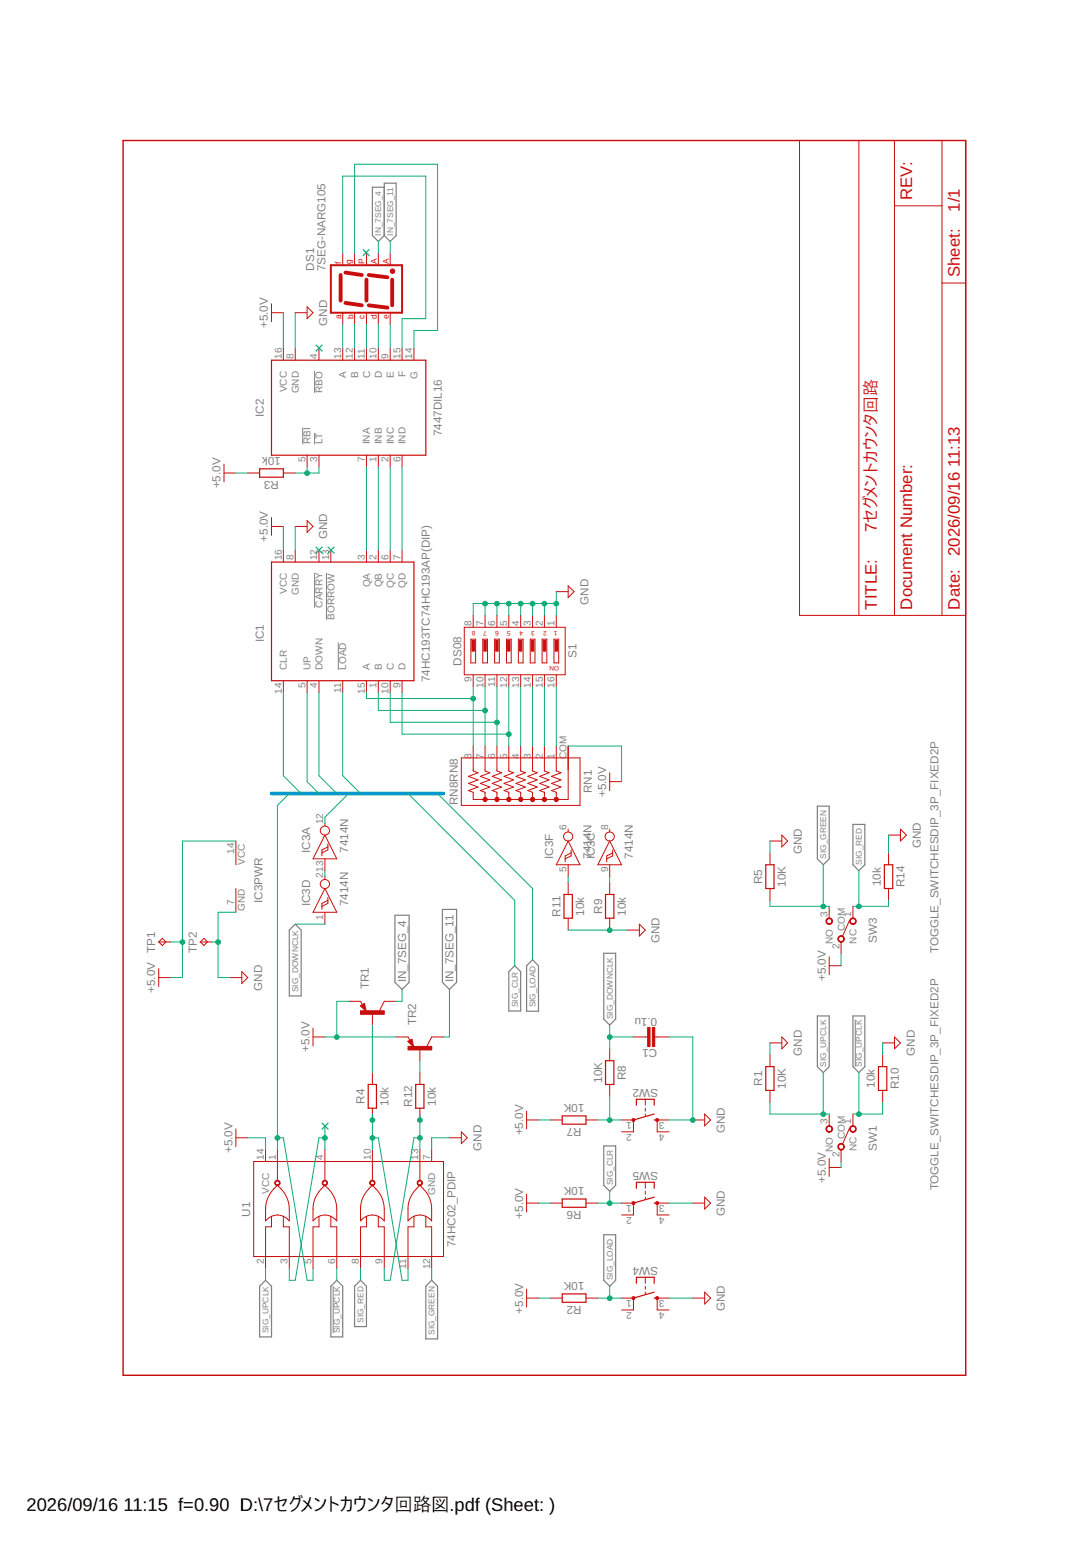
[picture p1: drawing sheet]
<svg xmlns="http://www.w3.org/2000/svg" width="210mm" height="297mm" viewBox="0 0 210 297" stroke-linecap="round" stroke-linejoin="round" font-family="sans-serif">
<path d="M60.6 71.4v4.2M58.3 82.3v3.2M60.6 83.4v2.1M60.6 110.3v6.7M62.9 110.3v9M65.2 123.7v5.2M164.7 196.3v9M64.2 247.6v9" fill="none" stroke="#808080" stroke-width=".19"/>
<g fill="none" stroke="#808080" stroke-width=".23">
<path d="M74 36h-2.3v9.3l1.2 1.2 1.1-1.2M74 35.3h2.3v10l-1.2 1.2-1.1-1.2zM157.4 155.2h2.3v10.1l-1.2 1.2-1.1-1.2zM164.3 158.7h2.2v7.8l-1.1 1.1-1.1-1.1zM56.9 177.9l1.1 1.1v12.7h-2.3v-12.7zM76.1 176.2h2.7v12.9l-1.4 1.4-1.3-1.4zM85.2 175.1h2.7v14l-1.3 1.4-1.4-1.4zM99.1 185.9l1.2 1.1v7.6h-2.3v-7.6zM102.6 184.8l1.1 1.1v8.8h-2.3v-8.8zM116.3 183.5h2.3v12.7l-1.2 1.1-1.1-1.1zM157.4 195.6h2.3v9.7l-1.2 1.2-1.1-1.2zM164.3 195.6h2.2v9.7l-1.1 1.2-1.1-1.2z"/>
<path d="M116.3 237.7h2.3v8.8l-1.2 1.1-1.1-1.1zM116.3 220.6h2.3v7.6l-1.2 1.1-1.1-1.1zM51.1 246.5l1.2 1.1v9.8h-2.3v-9.8zM63.7 247.6l1.2-1.1 1.1 1.1v9.8h-2.3zM69.4 246.5l1.2 1.1v7.8h-2.3v-7.8zM83.1 246.5l1.2 1.1v10.1h-2.3v-10.1z"/>
</g>
<path d="M23.7 27.1h162.3v237.7h-162.3z" fill="none" stroke="#c90d0c" stroke-width=".28"/>
<g fill="none" stroke="#c90d0c" stroke-width=".19">
<path d="M154 27.1h32v91.4h-32zM165.4 27.1v91.4M172.3 27.1v91.4M172.3 39.6h9.1M181.4 27.1v91.4M52.3 58.5v3.4M59.1 59.1l1.2 1.1-1.2 1.1zM66 48.8v2.3M68.3 48.8v2.3M70.6 48.8v2.3M72.9 48.8v2.3M75.1 48.8v2.3"/>
<path d="M181.4 54.5h4.6M52.3 60.2h2.3M54.6 67.1v2.2M56.9 67.1v2.2M56.9 60.2h2.2M61.4 67.1v2.2M66 60.2v2.3M66 67.1v2.2M68.3 60.2v2.3M68.3 67.1v2.2M70.6 60.2v2.3M70.6 67.1v2.2"/>
<path d="M72.9 60.2v2.3M72.9 67.1v2.2M75.1 60.2v2.3M75.1 67.1v2.2M77.4 67.1v2.2M79.7 67.1v2.2M43.1 91.1h2.3M43.1 89.3v3.5M47.7 91.1h2.3M52.3 99.6v3.5M54.6 91.1h2.3M59.1 87.6v2.3"/>
<path d="M61.4 87.6v2.3M70.6 87.6v2.3M72.9 87.6v2.3M75.1 87.6v2.3M77.4 87.6v2.3M52.3 101.3h2.3M54.6 105.9v2.3M56.9 105.9v2.3M56.9 101.3h2.2M59.1 100.2l1.2 1.1-1.2 1.2zM61.4 105.9v2.3M63.7 105.9v2.3"/>
<path d="M70.6 105.9v2.3M72.9 105.9v2.3M75.1 105.9v2.3M77.4 105.9v2.3M91.1 118.5v2.3M93.4 118.5v2.3M95.7 118.5v2.3M98 118.5v2.3M100.3 118.5v2.3M102.6 118.5v2.3M104.8 118.5v2.3M107.1 118.5v2.3"/>
<path d="M107.1 113.9h2.3M109.4 112.8l1.2 1.1-1.2 1.1zM54.6 131v2.3M59.1 131v2.3M61.4 131v2.3M66 131v2.3M70.6 131v2.3M72.9 131v2.3M75.1 131v2.3M77.4 131v2.3M89.4 120.8h19.4v9.1h-19.4zM90.7 123h.9v4.6h-.9z"/>
<path d="M91.1 129.9v2.3M93 123h.9v4.6h-.9zM93.4 129.9v2.3M95.2 123h1v4.6h-1zM95.7 129.9v2.3M97.5 123h.9v4.6h-.9zM98 129.9v2.3M99.8 123h.9v4.6h-.9zM100.3 129.9v2.3M102.1 123h.9v4.6h-.9zM102.6 129.9v2.3M104.4 123h.9v4.6h-.9z"/>
<path d="M104.8 129.9v2.3M106.7 123h.9v4.6h-.9zM107.1 129.9v2.3M62.6 158.5v.5M88.8 145.9h22.9v9.1h-22.9zM91.1 143.6v4.8l1 .4-1.9 .7 1.9 .6-1.9 .7 1.9 .7-1.9 .7 .9 .3v1.4h18.3v-10.3M93.4 143.6v4.8l.9 .4-1.8 .7 1.8 .6-1.8 .7 1.8 .7-1.8 .7 .9 .3v1.4M95.7 143.6v4.8l.9 .4-1.8 .7 1.8 .6-1.8 .7 1.8 .7-1.8 .7 .9 .3v1.4M98 143.6v4.8l.9 .4-1.8 .7 1.8 .6-1.8 .7 1.8 .7-1.8 .7 .9 .3v1.4M100.3 143.6v4.8l.9 .4-1.8 .7 1.8 .6-1.8 .7 1.8 .7-1.8 .7 .9 .3v1.4M102.6 143.6v4.8l.9 .4-1.9 .7 1.9 .6-1.9 .7 1.9 .7-1.9 .7 1 .3v1.4M104.8 143.6v4.8l.9 .4-1.8 .7 1.8 .6-1.8 .7 1.8 .7-1.8 .7 .9 .3v1.4"/>
<path d="M107.1 143.6v4.8l.9 .4-1.8 .7 1.8 .6-1.8 .7 1.8 .7-1.8 .7 .9 .3v1.4M109.4 159.6v.5M117.4 148.8v3.4M117.4 159.6v.5M117.4 150.5h2.3M173.4 159.6l1.1 1.2-1.1 1.1zM45.4 161.9v4.6M45.4 171v4.6M62.6 165.3v2.3M62.6 168.8v.5M62.6 175.6v2.3M62.6 171l2.3 4.6h-4.6z"/>
<path d="M62.6 160.8l2.3 4.5h-4.6zM63.1 173.3l-1.1 .6v1.1M63.1 172.8v1.1l-1.1 .6M63.1 162.5v1.1l-1.1 .6M63.1 163l-1.1 .6v1.2M109.4 166.5v2.3M109.4 169.9v2.3M109.4 176.8v2.2M109.4 161.9l2.3 4.6h-4.6zM110 164.2l-1.2 .6v1.1M110 163.6v1.2l-1.2 .5M117.4 166.5v2.3"/>
<path d="M117.4 169.9v2.3M117.4 176.8v2.2M117.4 161.9l2.3 4.6h-4.6zM118 164.2l-1.2 .6v1.1M118 163.6v1.2l-1.2 .5M120.8 179h2.3M123.1 177.9l1.2 1.1-1.2 1.2zM148.3 164.2v2.3M148.3 171v2.3M148.3 161.9h2.3M150.6 160.8l1.1 1.1-1.1 1.1zM159.7 174.5v2.3"/>
<path d="M163.6 177.2l-1.4 3M164.3 174.5v2.3M171.1 164.2v2.3M171.1 171v2.3M171.1 160.8h2.3M30.6 186.5v3.4M30.6 188.2h2.3M30.6 181.3l.7-.7 .6 .7-.6 .7zM30.6 181.3h2.3M38.6 181.3h2.3M39.3 180.6l.6 .7-.6 .7-.7-.7zM44.3 188.2h2.3"/>
<path d="M46.6 187l1.1 1.2-1.1 1.1zM60.3 197.9v3.4M60.3 199.6h2.3M67.1 192.8h2.3l.4 .6M71.7 195.1v2.2M76.3 199.6h2.3l.3 .7M76.3 192.8h-2.3l-.9 1.8M85.4 199.6h-2.3l-.9 1.8M122 199.6h2.7M126.1 199.6h2.7M150.6 199.6l1.1 1.2-1.1 1.1zM159.7 184.2v3.4"/>
<path d="M159.7 185.9h2.3M162 181.3v2.3M172.3 199.6l1.1 1.2-1.1 1.1zM45.4 217.3v3.4M45.4 219h2.3M71.7 206.5v2.3M71.7 213.3v2.3M80.9 201.9v2.3M80.9 206.5v2.3M80.9 213.3v2.3M86.6 219h2.2M88.8 217.9l1.2 1.1-1.2 1.2z"/>
<path d="M101.4 215.6h2.3M101.4 213.9v3.4M106 215.6h2.3M112.8 215.6h2.3M117.4 201.9v2.3M117.4 208.8v2.3M119.7 215.6h2.3v2.3h-2.3M124.3 211.6v1.2M124.3 213.3v.6M124.3 214.5v.4M128.8 215.6h-2.2v2.3h2.2M133.4 215.6h2.3"/>
<path d="M135.7 214.5l1.1 1.1-1.1 1.1zM148.3 203.1v2.2M148.3 209.9v2.3M148.3 200.8h2.3M159.7 214.5v2.2M163.6 217.2l-1.4 3M164.3 214.5v2.2M170 203.1v2.2M170 209.9v2.3M170 200.8h2.3M48.9 223.6h36.5v18.3h-36.5zM51.1 221.3v2.3"/>
<path d="M52.3 234.1v2.1h-1.2v8M52.7 228.9l.7-.7a5.9 5.9 0 0 1 2.3 4.5v2.3a2.86 2.86 0 0 0-4.6 0 9 9 0 0 1 .6-4.6zM53.4 221.3v6M54.6 234.1v2.1h1.1v8M61.4 234.1v2.1h-1.1v8M61.9 228.9l.7-.7a5.9 5.9 0 0 1 2.3 4.5v2.3a2.86 2.86 0 0 0-4.6 0 8.5 8.5 0 0 1 .5-4.6zM62.6 221.3v6M63.7 234.1v2.1h1.2v8M70.6 234.1v2.1h-1.2v8M71 228.9l.7-.7a5.9 5.9 0 0 1 2.3 4.5v2.3a2.86 2.86 0 0 0-4.6 0 8.8 8.8 0 0 1 .6-4.6zM71.7 221.3v6M72.9 234.1v2.1h1.1v8"/>
<path d="M79.7 234.1v2.1h-1.1v8M80.2 228.9l.7-.7a5.8 5.8 0 0 1 2.2 4.5v2.3a2.84 2.84 0 0 0-4.5 0 8.8 8.8 0 0 1 .5-4.6zM80.9 221.3v6M82 234.1v2.1h1.1v8M83.1 221.3v2.3M101.4 231.6h2.3M101.4 229.9v3.4M106 231.6h2.3M112.8 231.6h2.3M119.7 231.6h2.3v2.3h-2.3M124.3 227.6v1.1M124.3 229.3v.6"/>
<path d="M124.3 230.5v.4M128.8 231.6h-2.2v2.3h2.2M133.4 231.6h2.3M135.7 230.5l1.1 1.1-1.1 1.1zM159.7 223v3.5M159.7 224.7h2.3M162 221.3v2.3M101.4 249.9h2.3M101.4 248.2v3.4M106 249.9h2.3M112.8 249.9h2.3M119.7 249.9h2.3v2.3h-2.3"/>
<path d="M124.3 245.9v1.1M124.3 247.6v.6M124.3 248.8v.4M128.8 249.9h-2.2v2.3h2.2M133.4 249.9h2.3M135.7 248.8l1.1 1.1-1.1 1.1z"/>
<circle cx="62.6" cy="159.9" r=".88"/>
<circle cx="62.6" cy="170.2" r=".88"/>
<circle cx="109.4" cy="161" r=".88"/>
<circle cx="117.4" cy="161" r=".88"/>
</g>
<g fill="none" stroke="#c90d0c" stroke-width=".23">
<path d="M52.3 69.3h29.7v18.3h-29.7zM50 90.3h4.6v1.6h-4.6zM52.3 108.2h27.4v22.8h-27.4zM108.6 172.2h1.6v4.6h-1.6zM116.6 172.2h1.6v4.6h-1.6zM147.5 166.5h1.6v4.5h-1.6zM170.3 166.5h1.6v4.5h-1.6zM70.9 208.8h1.6v4.5h-1.6zM80.1 208.8h1.5v4.5h-1.5zM108.3 214.8h4.5v1.6h-4.5zM116.6 204.2h1.6v4.6h-1.6zM122.6 212.8v-1.2h3.4v1.2"/>
<path d="M126 215.6h.6M126 214.5l-4 1.1M147.5 205.3h1.6v4.6h-1.6zM169.2 205.3h1.6v4.6h-1.6zM108.3 230.8h4.5v1.6h-4.5zM122.6 228.7v-1.1h3.4v1.1M126 231.6h.6M126 230.5l-4 1.1M108.3 249.1h4.5v1.6h-4.5zM122.6 247v-1.1h3.4v1.1M126 249.9h.6M126 248.8l-4 1.1"/>
</g>
<path d="M63.7 51.1h13.7v9.1h-13.7z" fill="none" stroke="#c90d0c" stroke-width=".38"/>
<path d="M65.6 52.9v5M66.5 58.3l3.2 .5M66.5 52.5l3.2 .4M70.6 53.8v4.1M71 58.8l3.6 .4M71 52.9l3.6 .5M75.5 53.8v5" fill="none" stroke="#c90d0c" stroke-width=".74"/>
<g fill="#c90d0c" stroke="#c90d0c" stroke-width=".19">
<path d="M69.4 193.6l.8-.4 .3 1.5z"/>
<path d="M78.5 200.5l.8-.5 .4 1.5z"/>
<path d="M163.7 216.9a.64 .64 0 0 1 1.1 .1 .64 .64 0 0 1-.5 1v-.2a.51 .51 0 0 1-.5-.7 .51 .51 0 0 1 .9-.1 .51 .51 0 0 1-.3 .8 .56 .56 0 0 1-.7-.1 .56 .56 0 0 1 0-.8z" fill-rule="evenodd"/>
<path d="M161.5 220.4a.64 .64 0 0 1 1 .1 .64 .64 0 0 1-.5 .9v-.1a.51 .51 0 0 1-.4-.8 .51 .51 0 0 1 .8-.1 .51 .51 0 0 1-.2 .8 .56 .56 0 0 1-.8-.1 .56 .56 0 0 1 .1-.7z" fill-rule="evenodd"/>
<path d="M159.2 216.9a.65 .65 0 0 1 1.1 .1 .65 .65 0 0 1-.6 1v-.2a.51 .51 0 0 1-.4-.7 .51 .51 0 0 1 .8-.1 .51 .51 0 0 1-.2 .8 .56 .56 0 0 1-.8-.1 .56 .56 0 0 1 .1-.8z" fill-rule="evenodd"/>
<path d="M163.7 177a.63 .63 0 0 1 1.1 .1 .63 .63 0 0 1-.5 .9v-.2a.5 .5 0 0 1-.5-.6 .5 .5 0 0 1 .8-.2 .5 .5 0 0 1-.2 .8 .55 .55 0 0 1-.7-.1 .55 .55 0 0 1 0-.7z" fill-rule="evenodd"/>
<path d="M161.5 180.4a.63 .63 0 0 1 1 .1 .63 .63 0 0 1-.5 .9v-.1a.51 .51 0 0 1-.5-.7 .51 .51 0 0 1 .8-.2 .51 .51 0 0 1-.1 .8 .55 .55 0 0 1-.8-.1 .55 .55 0 0 1 .1-.7z" fill-rule="evenodd"/>
<path d="M159.2 177a.64 .64 0 0 1 1.1 0 .64 .64 0 0 1-.6 1v-.2a.5 .5 0 0 1-.5-.6 .5 .5 0 0 1 .8-.2 .5 .5 0 0 1-.1 .8 .55 .55 0 0 1-.8-.1 .55 .55 0 0 1 .1-.7z" fill-rule="evenodd"/>
<path d="M53 227.5a.53 .53 0 0 1 .9 0 .53 .53 0 0 1-.5 .8v-.2a.39 .39 0 0 1-.3-.5 .39 .39 0 0 1 .6-.1 .39 .39 0 0 1-.1 .6h-.2v.2a.54 .54 0 0 1-.4-.8z" fill-rule="evenodd"/>
<path d="M62.1 227.5a.53 .53 0 0 1 .9 0 .53 .53 0 0 1-.4 .8v-.2a.39 .39 0 0 1-.4-.5 .39 .39 0 0 1 .7-.1 .39 .39 0 0 1-.2 .6h-.1v.2a.54 .54 0 0 1-.5-.8z" fill-rule="evenodd"/>
<path d="M71.2 227.5a.53 .53 0 0 1 1 0 .53 .53 0 0 1-.5 .8v-.2a.39 .39 0 0 1-.3-.5 .39 .39 0 0 1 .6-.1 .39 .39 0 0 1-.1 .6h-.2v.2a.54 .54 0 0 1-.5-.8z" fill-rule="evenodd"/>
<path d="M80.4 227.5a.53 .53 0 0 1 .9 0 .53 .53 0 0 1-.4 .8v-.2a.39 .39 0 0 1-.4-.5 .39 .39 0 0 1 .7-.1 .39 .39 0 0 1-.2 .6h-.1v.2a.54 .54 0 0 1-.5-.8z" fill-rule="evenodd"/>
<path d="M106.8 153.6l.2-.1a.41 .41 0 0 1 .5 .2 .41 .41 0 0 1-.1 .5l-.3 .1v-.4v.4a.43 .43 0 0 1-.4-.2 .43 .43 0 0 1 .1-.5z" fill-rule="evenodd"/>
<path d="M104.5 153.6l.2-.1a.41 .41 0 0 1 .5 .2 .41 .41 0 0 1-.1 .5l-.3 .1v-.4v.4a.43 .43 0 0 1-.3-.2 .43 .43 0 0 1 0-.5z" fill-rule="evenodd"/>
<path d="M102.3 153.6a.41 .41 0 0 1 .6 0 .41 .41 0 0 1-.1 .6l-.2 .1v-.4v.4a.43 .43 0 0 1-.3-.7z" fill-rule="evenodd"/>
<path d="M100 153.6a.41 .41 0 0 1 .6 0 .41 .41 0 0 1-.1 .6l-.2 .1v-.4v.4a.43 .43 0 0 1-.3-.7z" fill-rule="evenodd"/>
<path d="M97.7 153.6a.41 .41 0 0 1 .6 0 .41 .41 0 0 1-.1 .6l-.2 .1v-.4v.4a.43 .43 0 0 1-.3-.7z" fill-rule="evenodd"/>
<path d="M95.4 153.6a.41 .41 0 0 1 .6 0 .41 .41 0 0 1-.1 .6l-.2 .1v-.4v.4a.43 .43 0 0 1-.3-.7z" fill-rule="evenodd"/>
<path d="M93.1 153.6a.41 .41 0 0 1 .6 0 .41 .41 0 0 1-.1 .6l-.2 .1v-.4v.4a.43 .43 0 0 1-.3-.7z" fill-rule="evenodd"/>
<circle cx="75.6" cy="52.2" r=".45"/>
<circle cx="122" cy="215.6" r=".3"/>
<circle cx="126.6" cy="215.6" r=".3"/>
<circle cx="122" cy="249.9" r=".3"/>
<circle cx="126.6" cy="249.9" r=".3"/>
<circle cx="122" cy="231.6" r=".3"/>
<circle cx="126.6" cy="231.6" r=".3"/>
</g>
<g fill="#c90d0c" stroke="#c90d0c" stroke-width=".19">
<path d="M106.9 123.3h.5v2h-.5z"/>
<path d="M104.6 123.3h.5v2h-.5z"/>
<path d="M102.3 123.3h.5v2h-.5z"/>
<path d="M100 123.3h.5v2h-.5z"/>
<path d="M97.7 123.3h.5v2h-.5z"/>
<path d="M95.5 123.3h.4v2h-.4z"/>
<path d="M93.2 123.3h.4v2h-.4z"/>
<path d="M90.9 123.3h.5v2h-.5z"/>
<path d="M125.6 197.8h.5v3.6h-.5z"/>
<path d="M124.7 197.8h.5v3.6h-.5z"/>
<path d="M69.4 194.6h4.6v.7h-4.6z"/>
<path d="M78.6 201.4h4.5v.7h-4.5z"/>
</g>
<path d="M52.3 152.8h33.1" fill="none" stroke="#0696d7" stroke-width=".7"/>
<g fill="none" stroke="#0dab76" stroke-width=".19">
<path d="M66 48.8v-14.9h16v27.4h-4.6v5.8M68.3 48.8v-17.2h16v32h-4.6v3.5M72.9 46.5v2.3M75.1 46.5v2.3M54.6 60.2v6.9M56.9 60.2v6.9M66 62.5v4.6M68.3 62.5v4.6M70.6 62.5v4.6M72.9 62.5v4.6M75.1 62.5v4.6M45.4 91.1h2.3"/>
<path d="M59.1 89.9v1.2M61.4 89.9v1.2h-4.5M70.6 89.9v16M72.9 89.9v16M75.1 89.9v16M77.4 89.9v16M54.6 101.3v4.6M56.9 101.3v4.6M93.4 116.2v2.3M95.7 116.2v2.3M98 116.2v2.3M100.3 116.2v2.3"/>
<path d="M102.6 116.2v2.3M104.8 116.2v2.3M107.1 113.9v4.6M107.1 116.2h-16v2.3M54.6 133.3v16l3.4 3.5M59.1 133.3v17.2l2.3 2.3M61.4 133.3v16l3.5 3.5M66 133.3v16l3.4 3.5M70.6 133.3v1.2h20.5M72.9 133.3v3.5h20.5M75.1 133.3v5.7h20.6M77.4 133.3v8h20.6"/>
<path d="M91.1 132.2v11.4M93.4 132.2v11.4M95.7 132.2v11.4M98 132.2v11.4M100.3 132.2v11.4M102.6 132.2v11.4M104.8 132.2v11.4M107.1 132.2v11.4M55.7 152.8l-2.3 2.2v66.3M67.1 152.8l-4.5 4.5v1.2M78.6 152.8l20.5 20.5v12.6M84.3 152.8l18.3 18.2v13.8"/>
<path d="M109.4 143.6h10.3v6.9M45.4 161.9h-10.3v26.3h-2.2M45.4 175.6h-3.4v12.6h2.3M56.9 177.9h5.7M62.6 167.6v1.2M109.4 179h11.4M109.4 168.8v1.1M117.4 168.8v1.1M148.3 161.9v2.3M148.3 173.3v1.2h11.4M158.5 166.5v8M165.4 167.6v6.9"/>
<path d="M171.1 160.8v3.4M171.1 173.3v1.2h-6.8M32.9 181.3h2.2M40.9 181.3h1.1M62.6 199.6h13.7M67.1 192.8h-2.2v6.8M71.7 197.3v9.2M77.4 190.5v2.3h-1.1M86.6 190.5v9.1h-1.2M117.4 199.6h4.6M117.4 197.3v4.6M128.8 199.6h4.6v16h-4.6"/>
<path d="M162 183.6v2.3M47.7 219h3.4v2.3M53.4 219h1.2l4.5 27.5h1.2v-2.3M62.6 219h-1.2l-4.5 27.5h-1.2v-2.3M62.6 216.7v4.6M71.7 219h1.2l4.5 27.5h1.2v-2.3M71.7 214.5v6.8M80.9 219h-1.2l-4.6 27.5h-1.1v-2.3M80.9 204.2v2.3M80.9 214.5v6.8M86.6 219h-3.5v2.3M103.7 215.6h2.3"/>
<path d="M115.1 215.6h4.6M117.4 211.1v4.5M148.3 200.8v2.3M148.3 212.2v2.3h11.4M158.5 206.5v8M165.4 206.5v8M170 212.2v2.3h-5.7M170 200.8v2.3M103.7 231.6h2.3M115.1 231.6h4.6M117.4 229.3v2.3M128.8 231.6h4.6"/>
<path d="M162 223.6v1.1M51.1 244.2v2.3M64.9 244.2v2.3M69.4 244.2v2.3M83.1 244.2v2.3M103.7 249.9h2.3M115.1 249.9h4.6M117.4 247.6v2.3M128.8 249.9h4.6"/>
</g>
<g fill="#0dab76" stroke="#0dab76" stroke-width=".19">
<circle cx="158.5" cy="214.5" r=".46"/>
<circle cx="35.1" cy="181.4" r=".46"/>
<circle cx="64.9" cy="199.6" r=".46"/>
<circle cx="42" cy="181.4" r=".46"/>
<circle cx="107.1" cy="116.2" r=".46"/>
<circle cx="104.8" cy="116.2" r=".46"/>
<circle cx="102.6" cy="116.2" r=".46"/>
<circle cx="100.3" cy="116.2" r=".46"/>
<circle cx="98" cy="116.2" r=".46"/>
<circle cx="95.7" cy="116.2" r=".46"/>
<circle cx="93.4" cy="116.2" r=".46"/>
<circle cx="133.4" cy="215.6" r=".46"/>
<circle cx="117.4" cy="179.1" r=".46"/>
<circle cx="165.4" cy="174.5" r=".46"/>
<circle cx="117.4" cy="231.6" r=".46"/>
<circle cx="62.6" cy="219.1" r=".46"/>
<circle cx="158.5" cy="174.5" r=".46"/>
<circle cx="117.4" cy="249.9" r=".46"/>
<circle cx="53.4" cy="219.1" r=".46"/>
<circle cx="91.1" cy="134.5" r=".46"/>
<circle cx="93.4" cy="136.8" r=".46"/>
<circle cx="98" cy="141.4" r=".46"/>
<circle cx="95.7" cy="139.1" r=".46"/>
<circle cx="117.4" cy="215.6" r=".46"/>
<circle cx="59.1" cy="91.1" r=".46"/>
<circle cx="117.4" cy="199.6" r=".46"/>
<circle cx="80.9" cy="219.1" r=".46"/>
<circle cx="80.9" cy="215.6" r=".46"/>
<circle cx="71.7" cy="219.1" r=".46"/>
<circle cx="71.7" cy="215.6" r=".46"/>
<circle cx="165.4" cy="214.5" r=".46"/>
</g>
<g font-size="3.5">
<text x="5.1" y="290.9">2026/09/16</text>
<text x="23.8" y="290.9">11:15 f=0.90 D:\7セグメントカウンタ回路図.pdf (Sheet: )</text>
</g>
<g font-size="3.2" fill="#c90d0c">
<text x="175.7" y="38.5" transform="rotate(-90 175.7 38.5)">REV:</text>
<text x="184.8" y="40.8" transform="rotate(-90 184.8 40.8)">1/1</text>
<text x="184.8" y="53.3" transform="rotate(-90 184.8 53.3)">Sheet:</text>
<text x="184.8" y="90" transform="rotate(-90 184.8 90)">11:13</text>
<text x="168.8" y="102.5" transform="rotate(-90 168.8 102.5)">7セグメントカウンタ回路</text>
<text x="184.8" y="107.1" transform="rotate(-90 184.8 107.1)">2026/09/16</text>
<text x="168.8" y="117.3" transform="rotate(-90 168.8 117.3)">TITLE:</text>
<text x="175.7" y="117.3" transform="rotate(-90 175.7 117.3)">Document Number:</text>
<text x="184.8" y="117.3" transform="rotate(-90 184.8 117.3)">Date:</text>
</g>
<g font-size="3.2" fill="#0dab76">
<text x="71.5" y="47.6" transform="rotate(-180 71.5 47.6)">×</text>
<text x="62.6" y="68" transform="rotate(-90 62.6 68)">×</text>
<text x="62.6" y="106.8" transform="rotate(-90 62.6 106.8)">×</text>
<text x="64.8" y="106.8" transform="rotate(-90 64.8 106.8)">×</text>
<text x="63.7" y="217.7" transform="rotate(-90 63.7 217.7)">×</text>
</g>
<g font-size="2.2" fill="#808080">
<text x="60.5" y="52.1" transform="rotate(-90 60.5 52.1)">DS1</text>
<text x="62.7" y="52.2" transform="rotate(-90 62.7 52.2)">7SEG-NARG105</text>
<text x="51.6" y="63.2" transform="rotate(-90 51.6 63.2)">+5.0V</text>
<text x="63" y="62.7" transform="rotate(-90 63 62.7)">GND</text>
<text x="50.8" y="80.2" transform="rotate(-90 50.8 80.2)">IC2</text>
<text x="85.1" y="84" transform="rotate(-90 85.1 84)">7447DIL16</text>
<text x="54.1" y="88" transform="rotate(-180 54.1 88)">10k</text>
<text x="42.5" y="94" transform="rotate(-90 42.5 94)">+5.0V</text>
<text x="53.7" y="92.5" transform="rotate(-180 53.7 92.5)">R3</text>
<text x="51.6" y="104.3" transform="rotate(-90 51.6 104.3)">+5.0V</text>
<text x="63" y="103.8" transform="rotate(-90 63 103.8)">GND</text>
<text x="113.3" y="116.4" transform="rotate(-90 113.3 116.4)">GND</text>
<text x="50.8" y="123.6" transform="rotate(-90 50.8 123.6)">IC1</text>
<text x="82.8" y="131.3" transform="rotate(-90 82.8 131.3)">74HC193TC74HC193AP(DIP)</text>
<text x="88.8" y="128.2" transform="rotate(-90 88.8 128.2)">DS08</text>
<text x="111" y="126.7" transform="rotate(-90 111 126.7)">S1</text>
<text x="88.2" y="155" transform="rotate(-90 88.2 155)">RN8RN8</text>
<text x="114" y="152.7" transform="rotate(-90 114 152.7)">RN1</text>
<text x="116.7" y="153.4" transform="rotate(-90 116.7 153.4)">+5.0V</text>
<text x="59.7" y="164.2" transform="rotate(-90 59.7 164.2)">IC3A</text>
<text x="67" y="164.2" transform="rotate(-90 67 164.2)">7414N</text>
<text x="106.6" y="165.3" transform="rotate(-90 106.6 165.3)">IC3F</text>
<text x="113.9" y="165.3" transform="rotate(-90 113.9 165.3)">7414N</text>
<text x="114.6" y="165.3" transform="rotate(-90 114.6 165.3)">IC3C</text>
<text x="121.9" y="165.3" transform="rotate(-90 121.9 165.3)">7414N</text>
<text x="154.4" y="164.4" transform="rotate(-90 154.4 164.4)">GND</text>
<text x="177.3" y="163.3" transform="rotate(-90 177.3 163.3)">GND</text>
<text x="50.6" y="173.8" transform="rotate(-90 50.6 173.8)">IC3PWR</text>
<text x="146.8" y="170.2" transform="rotate(-90 146.8 170.2)">R5</text>
<text x="151.4" y="170.8" transform="rotate(-90 151.4 170.8)">10K</text>
<text x="169.6" y="170.6" transform="rotate(-90 169.6 170.6)">10k</text>
<text x="174.2" y="170.8" transform="rotate(-90 174.2 170.8)">R14</text>
<text x="59.7" y="174.5" transform="rotate(-90 59.7 174.5)">IC3D</text>
<text x="67" y="174.5" transform="rotate(-90 67 174.5)">7414N</text>
<text x="107.9" y="176.4" transform="rotate(-90 107.9 176.4)">R11</text>
<text x="112.5" y="176.3" transform="rotate(-90 112.5 176.3)">10k</text>
<text x="115.9" y="175.9" transform="rotate(-90 115.9 175.9)">R9</text>
<text x="120.5" y="176.3" transform="rotate(-90 120.5 176.3)">10k</text>
<text x="29.9" y="183.4" transform="rotate(-90 29.9 183.4)">TP1</text>
<text x="37.9" y="183.4" transform="rotate(-90 37.9 183.4)">TP2</text>
<text x="127" y="181.5" transform="rotate(-90 127 181.5)">GND</text>
<text x="168.8" y="181.5" transform="rotate(-90 168.8 181.5)">SW3</text>
<text x="180.7" y="183.5" transform="rotate(-90 180.7 183.5)">TOGGLE_SWITCHESDIP_3P_FIXED2P</text>
<text x="29.9" y="191.2" transform="rotate(-90 29.9 191.2)">+5.0V</text>
<text x="50.5" y="190.7" transform="rotate(-90 50.5 190.7)">GND</text>
<text x="71" y="190.5" transform="rotate(-90 71 190.5)">TR1</text>
<text x="78.2" y="189.1" transform="rotate(-90 78.2 189.1)">IN_7SEG_4</text>
<text x="87.4" y="189.1" transform="rotate(-90 87.4 189.1)">IN_7SEG_11</text>
<text x="159" y="188.9" transform="rotate(-90 159 188.9)">+5.0V</text>
<text x="80.2" y="197.3" transform="rotate(-90 80.2 197.3)">TR2</text>
<text x="126.6" y="196" transform="rotate(-180 126.6 196)">0.1u</text>
<text x="59.6" y="202.6" transform="rotate(-90 59.6 202.6)">+5.0V</text>
<text x="126.6" y="201.9" transform="rotate(-180 126.6 201.9)">C1</text>
<text x="154.4" y="203.3" transform="rotate(-90 154.4 203.3)">GND</text>
<text x="176.2" y="203.3" transform="rotate(-90 176.2 203.3)">GND</text>
<text x="115.9" y="208.5" transform="rotate(-90 115.9 208.5)">10K</text>
<text x="120.5" y="207.9" transform="rotate(-90 120.5 207.9)">R8</text>
<text x="126.7" y="209.7" transform="rotate(-180 126.7 209.7)">SW2</text>
<text x="146.8" y="209.1" transform="rotate(-90 146.8 209.1)">R1</text>
<text x="151.4" y="209.6" transform="rotate(-90 151.4 209.6)">10K</text>
<text x="168.5" y="209.4" transform="rotate(-90 168.5 209.4)">10k</text>
<text x="173.1" y="209.7" transform="rotate(-90 173.1 209.7)">R10</text>
<text x="70.2" y="212.5" transform="rotate(-90 70.2 212.5)">R4</text>
<text x="74.8" y="212.8" transform="rotate(-90 74.8 212.8)">10k</text>
<text x="79.4" y="213.1" transform="rotate(-90 79.4 213.1)">R12</text>
<text x="83.9" y="212.8" transform="rotate(-90 83.9 212.8)">10k</text>
<text x="112.5" y="212.5" transform="rotate(-180 112.5 212.5)">10K</text>
<text x="92.7" y="221.5" transform="rotate(-90 92.7 221.5)">GND</text>
<text x="100.7" y="218.6" transform="rotate(-90 100.7 218.6)">+5.0V</text>
<text x="112" y="217.1" transform="rotate(-180 112 217.1)">R7</text>
<text x="139.6" y="218.1" transform="rotate(-90 139.6 218.1)">GND</text>
<text x="168.8" y="221.5" transform="rotate(-90 168.8 221.5)">SW1</text>
<text x="44.7" y="222" transform="rotate(-90 44.7 222)">+5.0V</text>
<text x="126.7" y="225.7" transform="rotate(-180 126.7 225.7)">SW5</text>
<text x="159" y="227.7" transform="rotate(-90 159 227.7)">+5.0V</text>
<text x="112" y="233.1" transform="rotate(-180 112 233.1)">R6</text>
<text x="112.5" y="228.5" transform="rotate(-180 112.5 228.5)">10K</text>
<text x="180.7" y="229.2" transform="rotate(-90 180.7 229.2)">TOGGLE_SWITCHESDIP_3P_FIXED2P</text>
<text x="48.2" y="234.2" transform="rotate(-90 48.2 234.2)">U1</text>
<text x="100.7" y="234.6" transform="rotate(-90 100.7 234.6)">+5.0V</text>
<text x="139.6" y="234.1" transform="rotate(-90 139.6 234.1)">GND</text>
<text x="87.7" y="240.1" transform="rotate(-90 87.7 240.1)">74HC02_PDIP</text>
<text x="126.7" y="243.9" transform="rotate(-180 126.7 243.9)">SW4</text>
<text x="112" y="251.4" transform="rotate(-180 112 251.4)">R2</text>
<text x="112.5" y="246.8" transform="rotate(-180 112.5 246.8)">10K</text>
<text x="100.7" y="252.9" transform="rotate(-90 100.7 252.9)">+5.0V</text>
<text x="139.6" y="252.4" transform="rotate(-90 139.6 252.4)">GND</text>
</g>
<g font-size="1.9" fill="#808080">
<text x="54.2" y="69" transform="rotate(-90 54.2 69)">16</text>
<text x="56.5" y="69" transform="rotate(-90 56.5 69)">8</text>
<text x="61.1" y="69" transform="rotate(-90 61.1 69)">4</text>
<text x="65.7" y="69" transform="rotate(-90 65.7 69)">13</text>
<text x="68" y="69" transform="rotate(-90 68 69)">12</text>
<text x="70.2" y="69" transform="rotate(-90 70.2 69)">11</text>
<text x="72.5" y="69" transform="rotate(-90 72.5 69)">10</text>
<text x="74.8" y="69" transform="rotate(-90 74.8 69)">9</text>
<text x="77.1" y="69" transform="rotate(-90 77.1 69)">15</text>
<text x="79.4" y="69" transform="rotate(-90 79.4 69)">14</text>
<text x="55.3" y="75.5" transform="rotate(-90 55.3 75.5)">VCC</text>
<text x="57.5" y="75.7" transform="rotate(-90 57.5 75.7)">GND</text>
<text x="62.1" y="75.6" transform="rotate(-90 62.1 75.6)">RBO</text>
<text x="66.7" y="72.7" transform="rotate(-90 66.7 72.7)">A</text>
<text x="69" y="72.7" transform="rotate(-90 69 72.7)">B</text>
<text x="71.3" y="72.8" transform="rotate(-90 71.3 72.8)">C</text>
<text x="73.5" y="72.8" transform="rotate(-90 73.5 72.8)">D</text>
<text x="75.8" y="72.7" transform="rotate(-90 75.8 72.7)">E</text>
<text x="78.1" y="72.6" transform="rotate(-90 78.1 72.6)">F</text>
<text x="80.4" y="72.9" transform="rotate(-90 80.4 72.9)">G</text>
<text x="58.8" y="89" transform="rotate(-90 58.8 89)">5</text>
<text x="59.8" y="85.5" transform="rotate(-90 59.8 85.5)">RBI</text>
<text x="61.1" y="89" transform="rotate(-90 61.1 89)">3</text>
<text x="62.1" y="85.5" transform="rotate(-90 62.1 85.5)">LT</text>
<text x="70.2" y="89" transform="rotate(-90 70.2 89)">7</text>
<text x="71.2" y="85.5" transform="rotate(-90 71.2 85.5)">INA</text>
<text x="72.5" y="89" transform="rotate(-90 72.5 89)">1</text>
<text x="73.5" y="85.5" transform="rotate(-90 73.5 85.5)">INB</text>
<text x="74.8" y="89" transform="rotate(-90 74.8 89)">2</text>
<text x="75.8" y="85.5" transform="rotate(-90 75.8 85.5)">INC</text>
<text x="77.1" y="89" transform="rotate(-90 77.1 89)">6</text>
<text x="78.1" y="85.5" transform="rotate(-90 78.1 85.5)">IND</text>
<text x="54.2" y="107.9" transform="rotate(-90 54.2 107.9)">16</text>
<text x="56.5" y="107.9" transform="rotate(-90 56.5 107.9)">8</text>
<text x="61.1" y="107.9" transform="rotate(-90 61.1 107.9)">12</text>
<text x="63.4" y="107.9" transform="rotate(-90 63.4 107.9)">13</text>
<text x="70.2" y="107.9" transform="rotate(-90 70.2 107.9)">3</text>
<text x="72.5" y="107.9" transform="rotate(-90 72.5 107.9)">2</text>
<text x="74.8" y="107.9" transform="rotate(-90 74.8 107.9)">6</text>
<text x="77.1" y="107.9" transform="rotate(-90 77.1 107.9)">7</text>
<text x="71.3" y="113.1" transform="rotate(-90 71.3 113.1)">QA</text>
<text x="73.5" y="113.1" transform="rotate(-90 73.5 113.1)">QB</text>
<text x="75.8" y="113.2" transform="rotate(-90 75.8 113.2)">QC</text>
<text x="78.1" y="113.2" transform="rotate(-90 78.1 113.2)">QD</text>
<text x="55.3" y="114.4" transform="rotate(-90 55.3 114.4)">VCC</text>
<text x="57.5" y="114.6" transform="rotate(-90 57.5 114.6)">GND</text>
<text x="62.1" y="117" transform="rotate(-90 62.1 117)">CARRY</text>
<text x="64.4" y="119.3" transform="rotate(-90 64.4 119.3)">BORROW</text>
<text x="90.8" y="120.4" transform="rotate(-90 90.8 120.4)">8</text>
<text x="93.1" y="120.4" transform="rotate(-90 93.1 120.4)">7</text>
<text x="95.4" y="120.4" transform="rotate(-90 95.4 120.4)">6</text>
<text x="97.7" y="120.4" transform="rotate(-90 97.7 120.4)">5</text>
<text x="100" y="120.4" transform="rotate(-90 100 120.4)">4</text>
<text x="102.2" y="120.4" transform="rotate(-90 102.2 120.4)">3</text>
<text x="104.5" y="120.4" transform="rotate(-90 104.5 120.4)">2</text>
<text x="106.8" y="120.4" transform="rotate(-90 106.8 120.4)">1</text>
<text x="55.3" y="128.9" transform="rotate(-90 55.3 128.9)">CLR</text>
<text x="59.8" y="128.9" transform="rotate(-90 59.8 128.9)">UP</text>
<text x="62.1" y="128.9" transform="rotate(-90 62.1 128.9)">DOWN</text>
<text x="66.7" y="128.9" transform="rotate(-90 66.7 128.9)">LOAD</text>
<text x="71.2" y="128.9" transform="rotate(-90 71.2 128.9)">A</text>
<text x="73.5" y="128.9" transform="rotate(-90 73.5 128.9)">B</text>
<text x="75.8" y="128.9" transform="rotate(-90 75.8 128.9)">C</text>
<text x="78.1" y="128.9" transform="rotate(-90 78.1 128.9)">D</text>
<text x="90.8" y="131.3" transform="rotate(-90 90.8 131.3)">9</text>
<text x="54.2" y="133.5" transform="rotate(-90 54.2 133.5)">14</text>
<text x="58.8" y="132.4" transform="rotate(-90 58.8 132.4)">5</text>
<text x="61.1" y="132.4" transform="rotate(-90 61.1 132.4)">4</text>
<text x="65.7" y="133.4" transform="rotate(-90 65.7 133.4)">11</text>
<text x="70.2" y="133.5" transform="rotate(-90 70.2 133.5)">15</text>
<text x="72.5" y="132.4" transform="rotate(-90 72.5 132.4)">1</text>
<text x="74.8" y="133.5" transform="rotate(-90 74.8 133.5)">10</text>
<text x="77.1" y="132.4" transform="rotate(-90 77.1 132.4)">9</text>
<text x="93.1" y="132.4" transform="rotate(-90 93.1 132.4)">10</text>
<text x="95.4" y="132.2" transform="rotate(-90 95.4 132.2)">11</text>
<text x="97.7" y="132.4" transform="rotate(-90 97.7 132.4)">12</text>
<text x="100" y="132.4" transform="rotate(-90 100 132.4)">13</text>
<text x="102.2" y="132.4" transform="rotate(-90 102.2 132.4)">14</text>
<text x="104.5" y="132.4" transform="rotate(-90 104.5 132.4)">15</text>
<text x="106.8" y="132.4" transform="rotate(-90 106.8 132.4)">16</text>
<text x="90.8" y="146.1" transform="rotate(-90 90.8 146.1)">8</text>
<text x="93.1" y="146.1" transform="rotate(-90 93.1 146.1)">7</text>
<text x="95.4" y="146.1" transform="rotate(-90 95.4 146.1)">6</text>
<text x="97.7" y="146.1" transform="rotate(-90 97.7 146.1)">5</text>
<text x="100" y="146.1" transform="rotate(-90 100 146.1)">4</text>
<text x="102.2" y="146.1" transform="rotate(-90 102.2 146.1)">3</text>
<text x="104.5" y="146.1" transform="rotate(-90 104.5 146.1)">2</text>
<text x="106.8" y="146.1" transform="rotate(-90 106.8 146.1)">1</text>
<text x="109.1" y="146.1" transform="rotate(-90 109.1 146.1)">COM</text>
<text x="62.2" y="158.7" transform="rotate(-90 62.2 158.7)">12</text>
<text x="109.1" y="159.8" transform="rotate(-90 109.1 159.8)">6</text>
<text x="117.1" y="159.8" transform="rotate(-90 117.1 159.8)">8</text>
<text x="45.1" y="164.4" transform="rotate(-90 45.1 164.4)">14</text>
<text x="47.1" y="166.5" transform="rotate(-90 47.1 166.5)">VCC</text>
<text x="109.1" y="167.9" transform="rotate(-90 109.1 167.9)">5</text>
<text x="117.1" y="167.9" transform="rotate(-90 117.1 167.9)">9</text>
<text x="62.2" y="168.9" transform="rotate(-90 62.2 168.9)">213</text>
<text x="45.1" y="174.2" transform="rotate(-90 45.1 174.2)">7</text>
<text x="47.1" y="175.3" transform="rotate(-90 47.1 175.3)">GND</text>
<text x="62.2" y="177" transform="rotate(-90 62.2 177)">1</text>
<text x="159.4" y="176.4" transform="rotate(-90 159.4 176.4)">3</text>
<text x="162.7" y="179.2" transform="rotate(-90 162.7 179.2)">COM</text>
<text x="163.9" y="176.4" transform="rotate(-90 163.9 176.4)">1</text>
<text x="160.4" y="181.8" transform="rotate(-90 160.4 181.8)">NO</text>
<text x="161.7" y="182.7" transform="rotate(-90 161.7 182.7)">2</text>
<text x="165" y="181.7" transform="rotate(-90 165 181.7)">NC</text>
<text x="121.7" y="215.9" transform="rotate(-180 121.7 215.9)">1</text>
<text x="128" y="215.9" transform="rotate(-180 128 215.9)">3</text>
<text x="121.7" y="218.2" transform="rotate(-180 121.7 218.2)">2</text>
<text x="128" y="218.2" transform="rotate(-180 128 218.2)">4</text>
<text x="159.4" y="216.4" transform="rotate(-90 159.4 216.4)">3</text>
<text x="160.4" y="221.8" transform="rotate(-90 160.4 221.8)">NO</text>
<text x="162.7" y="219.2" transform="rotate(-90 162.7 219.2)">COM</text>
<text x="163.9" y="216.4" transform="rotate(-90 163.9 216.4)">1</text>
<text x="165" y="221.7" transform="rotate(-90 165 221.7)">NC</text>
<text x="50.8" y="223.3" transform="rotate(-90 50.8 223.3)">14</text>
<text x="53.1" y="223.3" transform="rotate(-90 53.1 223.3)">1</text>
<text x="62.2" y="223.3" transform="rotate(-90 62.2 223.3)">4</text>
<text x="71.4" y="223.3" transform="rotate(-90 71.4 223.3)">10</text>
<text x="80.5" y="223.3" transform="rotate(-90 80.5 223.3)">13</text>
<text x="82.8" y="223.3" transform="rotate(-90 82.8 223.3)">7</text>
<text x="161.7" y="222.7" transform="rotate(-90 161.7 222.7)">2</text>
<text x="51.8" y="229.8" transform="rotate(-90 51.8 229.8)">VCC</text>
<text x="83.8" y="230" transform="rotate(-90 83.8 230)">GND</text>
<text x="121.7" y="231.9" transform="rotate(-180 121.7 231.9)">1</text>
<text x="128" y="231.9" transform="rotate(-180 128 231.9)">3</text>
<text x="121.7" y="234.2" transform="rotate(-180 121.7 234.2)">2</text>
<text x="128" y="234.2" transform="rotate(-180 128 234.2)">4</text>
<text x="50.8" y="243.3" transform="rotate(-90 50.8 243.3)">2</text>
<text x="55.4" y="243.3" transform="rotate(-90 55.4 243.3)">3</text>
<text x="60" y="243.3" transform="rotate(-90 60 243.3)">5</text>
<text x="64.5" y="243.3" transform="rotate(-90 64.5 243.3)">6</text>
<text x="69.1" y="243.3" transform="rotate(-90 69.1 243.3)">8</text>
<text x="73.7" y="243.3" transform="rotate(-90 73.7 243.3)">9</text>
<text x="78.2" y="244.2" transform="rotate(-90 78.2 244.2)">11</text>
<text x="82.8" y="244.4" transform="rotate(-90 82.8 244.4)">12</text>
<text x="121.7" y="250.2" transform="rotate(-180 121.7 250.2)">1</text>
<text x="128" y="250.2" transform="rotate(-180 128 250.2)">3</text>
<text x="121.7" y="252.5" transform="rotate(-180 121.7 252.5)">2</text>
<text x="128" y="252.5" transform="rotate(-180 128 252.5)">4</text>
</g>
<g font-size="1.6" fill="#808080">
<text x="73.4" y="45.3" transform="rotate(-90 73.4 45.3)">IN_7SEG_4</text>
<text x="75.7" y="45.3" transform="rotate(-90 75.7 45.3)">IN_7SEG_11</text>
<text x="159.1" y="165.3" transform="rotate(-90 159.1 165.3)">SIG_GREEN</text>
<text x="166" y="166.5" transform="rotate(-90 166 166.5)">SIG_RED</text>
<text x="57.4" y="191" transform="rotate(-90 57.4 191)">SIG_DOWNCLK</text>
<text x="99.7" y="193.9" transform="rotate(-90 99.7 193.9)">SIG_CLR</text>
<text x="103.1" y="193.9" transform="rotate(-90 103.1 193.9)">SIG_LOAD</text>
<text x="118" y="196.2" transform="rotate(-90 118 196.2)">SIG_DOWNCLK</text>
<text x="159.1" y="205.3" transform="rotate(-90 159.1 205.3)">SIG_UPCLK</text>
<text x="166" y="205.3" transform="rotate(-90 166 205.3)">SIG_UPCLK</text>
<text x="118" y="228.2" transform="rotate(-90 118 228.2)">SIG_CLR</text>
<text x="118" y="246.5" transform="rotate(-90 118 246.5)">SIG_LOAD</text>
<text x="51.7" y="256.7" transform="rotate(-90 51.7 256.7)">SIG_UPCLK</text>
<text x="65.4" y="256.7" transform="rotate(-90 65.4 256.7)">SIG_UPCLK</text>
<text x="70" y="254.7" transform="rotate(-90 70 254.7)">SIG_RED</text>
<text x="83.7" y="257" transform="rotate(-90 83.7 257)">SIG_GREEN</text>
</g>
<g font-size="1.6" fill="#c90d0c">
<text x="65.7" y="50.8" transform="rotate(-90 65.7 50.8)">f</text>
<text x="67.7" y="50.8" transform="rotate(-90 67.7 50.8)">g</text>
<text x="70.2" y="50.8" transform="rotate(-90 70.2 50.8)">P</text>
<text x="72.6" y="50.8" transform="rotate(-90 72.6 50.8)">A</text>
<text x="74.9" y="50.8" transform="rotate(-90 74.9 50.8)">A</text>
<text x="65.7" y="61.4" transform="rotate(-90 65.7 61.4)">a</text>
<text x="68" y="61.4" transform="rotate(-90 68 61.4)">b</text>
<text x="70.2" y="61.4" transform="rotate(-90 70.2 61.4)">c</text>
<text x="72.6" y="61.4" transform="rotate(-90 72.6 61.4)">d</text>
<text x="74.9" y="61.4" transform="rotate(-90 74.9 61.4)">e</text>
</g>
<g font-size="1.2" fill="#c90d0c">
<text x="91.6" y="121.6" transform="rotate(-180 91.6 121.6)">8</text>
<text x="93.8" y="121.5" transform="rotate(-180 93.8 121.5)">7</text>
<text x="96" y="121.6" transform="rotate(-180 96 121.6)">6</text>
<text x="98.3" y="121.6" transform="rotate(-180 98.3 121.6)">5</text>
<text x="100.7" y="121.6" transform="rotate(-180 100.7 121.6)">4</text>
<text x="103" y="121.6" transform="rotate(-180 103 121.6)">3</text>
<text x="105.3" y="121.6" transform="rotate(-180 105.3 121.6)">2</text>
<text x="107.4" y="121.6" transform="rotate(-180 107.4 121.6)">1</text>
<text x="107.7" y="128.2" transform="rotate(-180 107.7 128.2)">ON</text>
</g>
</svg>
